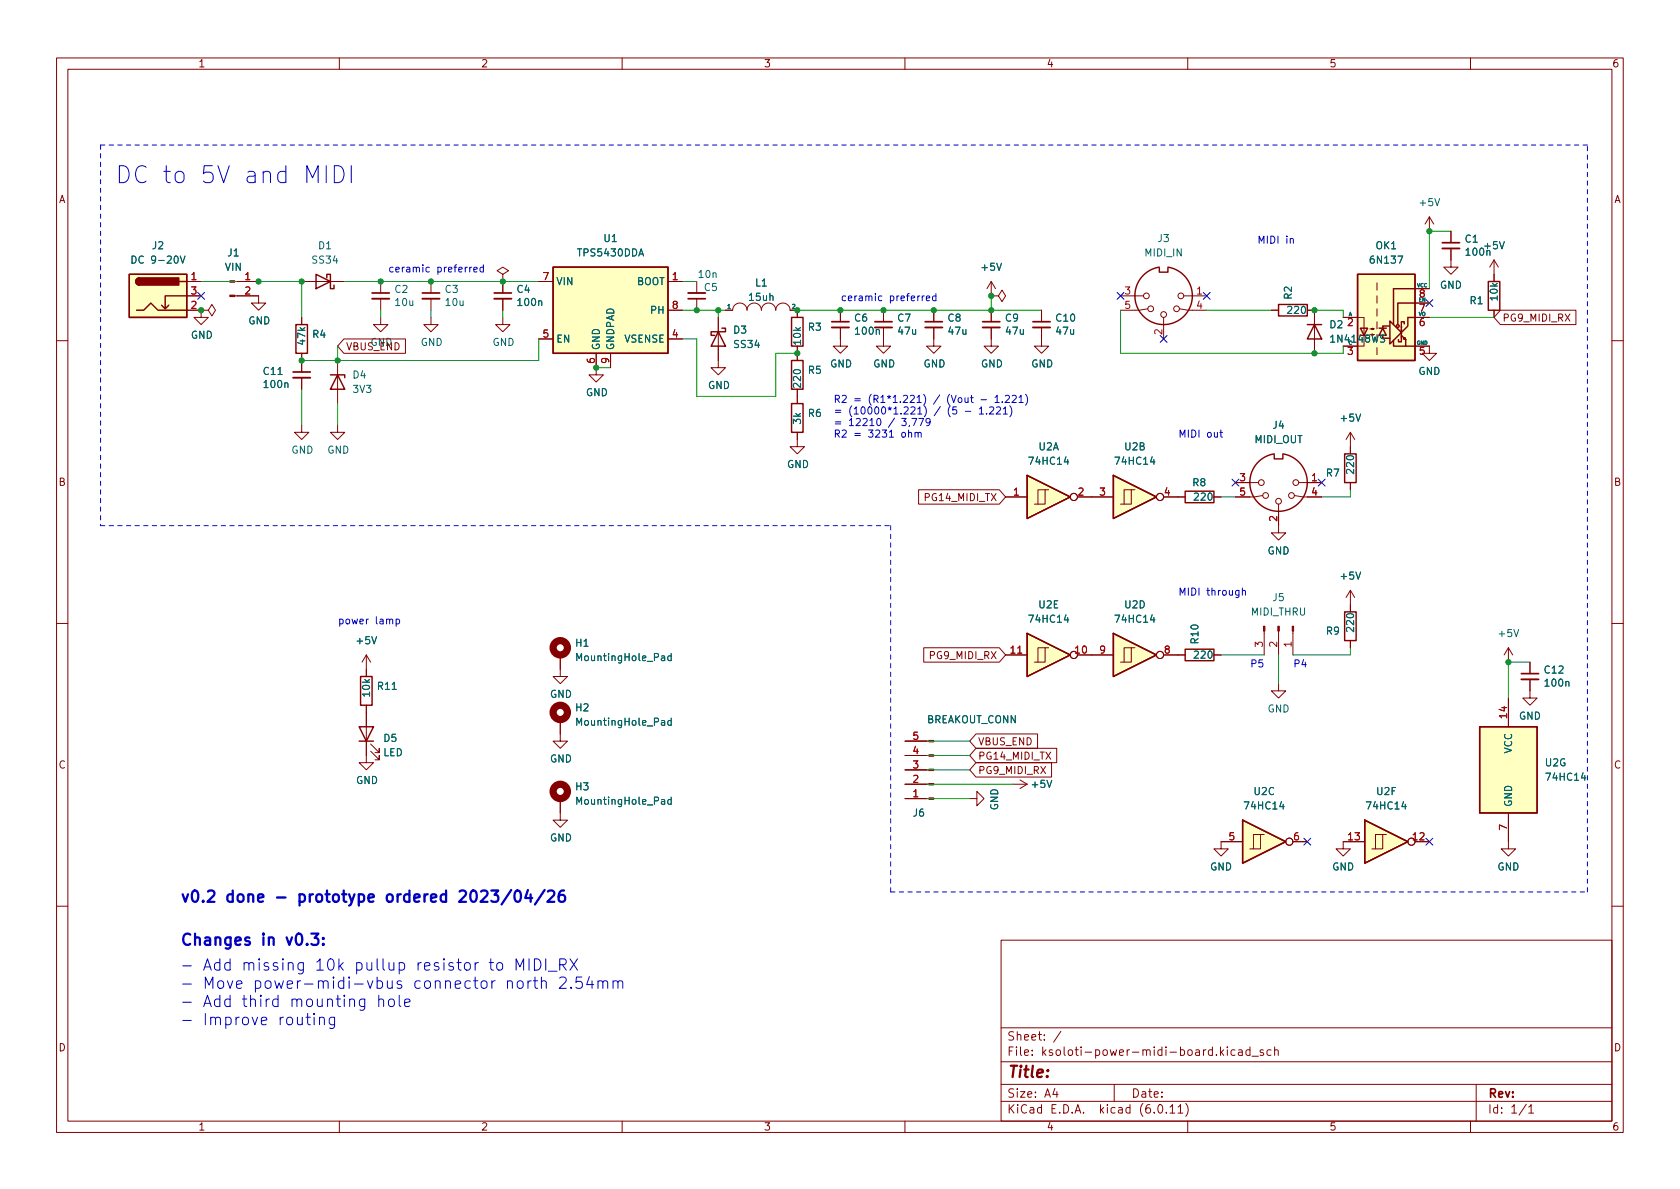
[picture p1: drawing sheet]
<svg xmlns="http://www.w3.org/2000/svg" width="297mm" height="210mm" viewBox="0 0 297 210" stroke-linecap="round" stroke-linejoin="round" font-family="sans-serif">
<g fill="none" stroke="#840000" stroke-width=".18">
<path d="M10 10.2h277v190.1h-277zM12 12.2h273v186.1h-273zM60 10.2v2M110 10.2v2M160 10.2v2M210 10.2v2M260 10.2v2M252.7 38.3l-.7 1.3M252.7 38.3v2.6M252.7 38.3l.8 1.3M33 49.8h2.6M33 54.9h2.6"/>
<path d="M33 52.3h2.6M35.6 54.9v1.2h1.2l-1.2 1.3-1.3-1.3h1.3M35.6 54.9h1.2l.7-1.1 .6 1.1-.6 1-.7-1M35.6 54.9h.1M41.5 52.3h4.2v1.3h1.3l-1.3 1.3-1.3-1.3h1.3M41.5 49.8h4.2M53.3 49.8h7.7M53.3 56.1v1.3M60.8 59.9h10.9v2.6h-10.9l-1.1-1.3zM67.3 56.1v1.3h1.3l-1.3 1.3-1.3-1.3h1.3M67.3 49.8v2M67.3 52.8v2.1"/>
<path d="M76.2 56.1v1.3h1.3l-1.3 1.3-1.3-1.3h1.3M76.2 49.8v2M76.2 52.8v2.1M88.9 48.5l1-.6-1-.7-1 .7 1 .6v1.3M88.9 49.8h.1M88.9 56.1v1.3h1.3l-1.3 1.3-1.3-1.3h1.3M88.9 49.8v2M88.9 52.8v2.1M95.2 49.8h2.6M95.2 59.9h2.6M118.1 49.8h2.5M118.1 59.9h2.5"/>
<path d="M118.1 54.9h2.5M123.2 49.8v2M123.2 52.8v2.1M127 56.1v8.9h1.3l-1.3 1.3-1.3-1.3h1.3M128.3 54.9h1.2a1.27 1.27 0 0 1 1.3-1.3 1.27 1.27 0 0 1 1.3 1.3 1.27 1.27 0 0 1 1.2-1.3 1.27 1.27 0 0 1 1.3 1.3 1.27 1.27 0 0 1 1.3-1.3 1.27 1.27 0 0 1 1.3 1.3 1.27 1.27 0 0 1 1.2-1.3 1.27 1.27 0 0 1 1.3 1.3h1.3v1.2M148.6 57.9v3.3h1.3l-1.3 1.3-1.3-1.3h1.3M148.6 54.9v2M156.2 57.9v3.3h1.3l-1.3 1.3-1.3-1.3h1.3M156.2 54.9v2M165.1 57.9v3.3h1.3l-1.3 1.3-1.3-1.3h1.3M165.1 54.9v2M175.3 57.9v3.3h1.2l-1.2 1.3-1.3-1.3h1.3"/>
<path d="M175.3 52.3h1.2l.7-1 .6 1-.6 1-.7-1M175.3 52.3h.1M175.3 49.8v2.5M175.3 54.9v2M175.3 49.8l-.8 1.2M175.3 49.8l.7 1.2M184.1 57.9v3.3h1.3l-1.3 1.3-1.2-1.3h1.2M184.1 54.9v2M198.1 52.3h4.1M202.9 54.6l-1.5 .3h-3.3M205.7 56.1v3.8M208.5 54.6l1.6 .3h3.3"/>
<path d="M209.3 52.3h4.1M224.8 54.9h1.3M231.1 54.9h1.3v7.6M237.5 56.1h3.7v5.1h-1.2M242.2 58.2h.8l-.4 .1v-.3l.4 .2M243.5 50v1.3M243.5 52.3v1.3M243.5 54.6v1.3M243.5 56.9v1.3M250.2 56.1h2.5M250.2 53.6h2.5M250.2 51h2.5"/>
<path d="M256.5 43.9v3.3h1.3l-1.3 1.3-1.2-1.3h1.2M256.5 40.9v2M264.2 46v3.8M264.2 54.9v1.2M264.2 46l-.8 1.2M264.2 46l.7 1.2M265.3 54.9h13.3v2.5h-13.3l-1.1-1.3zM10 60.2h2M53.3 75.2v1.2h1.3l-1.3 1.3-1.2-1.3h1.2M53.3 62.5v3.3M53.3 66.8v2M59.7 75.2v1.2h1.3l-1.3 1.3-1.3-1.3h1.3"/>
<path d="M59.7 63.7v7.7M61.3 60.6l.4 1.3 .5-1.3M62.6 61.2l.5-.1 .2-.1-.1-.3-.6-.1v1.3h.5l.2-.1v-.3l-.3-.3M63.9 60.6v1l.2 .3 .4-.1 .1-.2v-1M69.8 60.6a.64 .64 0 0 1 .8 .6 .64 .64 0 0 1-.8 .7zM105.4 62.5v3.8h1.3l-1.3 1.3-1.3-1.3h1.3M107.9 62.5v2.5M141 76.4v2.6h1.2l-1.2 1.3-1.3-1.3h1.3M141 61.2v2.5M141 68.8v2.6M238.8 76.4v3.9M238.8 76.4l-.8 1.3"/>
<path d="M238.8 76.4l.7 1.3M243.5 61.5v1.2M250.2 61.2h2.5v1.3h1.3l-1.3 1.2-1.2-1.2h1.2M285 60.2h2M162.4 86.6h14.3l1.1 1.3-1.1 1.2h-14.3zM177.8 87.9h3.8M184.8 86.6h-1.3v2.5M185.4 86.6h-.6v2.5h-1.9M190.5 87.9h6.3M200 86.6h-1.2v2.5M200.7 86.6h-.7v2.5h-1.9M205.7 87.9h3.8"/>
<path d="M214.6 87.9h1.3M218.4 85.3h4.1M223.3 87.6l-1.6 .3h-3.3M226.1 89.1v5.1h1.2l-1.2 1.3-1.3-1.3h1.3M228.9 87.6l1.5 .3h3.3M229.6 85.3h4.1M238.8 85.3v1.3M10 110.2h2M64.8 115.8v3.8M64.8 115.8l-.8 1.3M64.8 115.8l.7 1.3M99.1 115.8v3.8h1.2l-1.2 1.3-1.3-1.3h1.3"/>
<path d="M163.3 114.5h13.4l1.1 1.3-1.1 1.3h-13.4zM177.8 115.8h3.8M184.8 114.5h-1.3v2.6M185.4 114.5h-.6v2.6h-1.9M190.5 115.8h6.3M200 114.5h-1.2v2.6M200.7 114.5h-.7v2.6h-1.9M205.7 115.8h3.8M214.6 115.8h1.3M223.5 111.6v4.2M226.1 111.6v4.2M228.6 111.6v4.2"/>
<path d="M238.8 104.4v3.8M238.8 113.3v1.2M238.8 104.4l-.8 1.3M238.8 104.4l.7 1.3M266.7 114.5l-.8 1.3M266.7 114.5v2.6M266.7 114.5l.8 1.3M270.5 117.1v2M285 110.2h2M64.8 124.7v10.2h1.2l-1.2 1.2-1.3-1.2h1.3M65.5 132.8l1.6 1.6v-.8v.8h-.8M65.5 131.6l1.6 1.5v-.8v.8h-.8"/>
<path d="M99.1 127.2v3.9h1.2l-1.2 1.2-1.3-1.2h1.3M160 131.1h4.2M160 133.6h4.2M160 136.1h4.2M160 138.7h4.2M172.6 132.3h14.2v2.6h-14.2l-1.2-1.3zM172.6 129.8h10.8v2.5h-10.8l-1.2-1.2zM172.6 134.9h13.3v2.5h-13.3l-1.2-1.3zM179.1 138.7h2.5M180.3 137.9l1.3 .8M181.6 138.7l-1.3 .7M226.1 120.9v1.3h1.2l-1.2 1.2-1.3-1.2h1.3"/>
<path d="M266.7 123.4v5.1M270.5 120.1v3.3h1.3l-1.3 1.3-1.3-1.3h1.3M99.1 141.2v3.8h1.2l-1.2 1.3-1.3-1.3h1.3M160 141.2h4.2M171.4 141.2h1.3v1.3l1.3-1.3-1.3-1.3v1.3M219.7 148.8h-3.8v1.3h1.3l-1.3 1.3-1.3-1.3h1.3M222.9 147.6h-1.3v2.5M223.5 147.6h-.6v2.5h-1.9M228.6 148.8h2.5M241.3 148.8h-3.8v1.3h1.3l-1.3 1.3-1.3-1.3h1.3M244.5 147.6h-1.3v2.5M245.1 147.6h-.6v2.5h-1.9"/>
<path d="M250.2 148.8h2.5M266.7 143.8v6.3h1.3l-1.3 1.3-1.3-1.3h1.3M10 160.2h2M177 166.3h108v32h-108zM285 160.2h2M60 198.3v2M110 198.3v2M160 198.3v2M177 194.8h108M177 191.8h108M177 187.8h108M177 181.8h108"/>
<path d="M182.5 186.5v.1M182.5 185.7v.1M184.6 183.8v.1M184.6 183v.1M187.6 182.4l-1.3 1.9M197 191.8v3M209.6 195.1a1.72 1.72 0 0 1 0 2.3M210 198.3v2M218.4 185.7l-.5-.1-.3 .3v.4l.2 .3h.6M219 185.7h.6v.9M219.6 186l-.5 .1a.29 .29 0 0 0-.2 .2 .29 .29 0 0 0 .2 .3h.5M221 185.7l-.4-.1-.3 .3v.4l.1 .3h.6"/>
<path d="M221 185.1v1.5M221.4 186.8h1.1M223.4 185.7l-.4-.1-.2 .2 .1 .3 .5 .1v.4h-.6M224.7 185.7l-.4-.1-.3 .3v.4l.1 .3h.6M225.4 185.8l.2-.2 .3 .1 .1 .9M225.4 185.1v1.5M260 198.3v2M261 191.8v6.5M270.3 195.8l.4-.5v1.5M270.3 196.8h.9"/>
<circle cx="202.7" cy="52.3" r=".51"/>
<circle cx="203.5" cy="54.6" r=".51"/>
<circle cx="205.7" cy="55.6" r=".51"/>
<circle cx="208" cy="54.6" r=".51"/>
<circle cx="208.8" cy="52.3" r=".51"/>
<circle cx="189.9" cy="87.9" r=".63"/>
<circle cx="205.1" cy="87.9" r=".63"/>
<circle cx="223" cy="85.3" r=".51"/>
<circle cx="223.8" cy="87.6" r=".51"/>
<circle cx="226.1" cy="88.6" r=".51"/>
<circle cx="228.3" cy="87.6" r=".51"/>
<circle cx="229.1" cy="85.3" r=".51"/>
<circle cx="189.9" cy="115.8" r=".63"/>
<circle cx="205.1" cy="115.8" r=".63"/>
<circle cx="228" cy="148.8" r=".63"/>
<circle cx="249.6" cy="148.8" r=".63"/>
</g>
<g fill="#ffffc2" stroke="#ffffc2" stroke-width=".18">
<path d="M240 48.5h10.2v15.2h-10.2z"/>
<path d="M97.8 47.2h20.3v15.3h-20.3z"/>
<path d="M181.6 84.1l7.6 3.8-7.6 3.8z"/>
<path d="M196.8 84.1l7.7 3.8-7.7 3.8z"/>
<path d="M196.8 112l7.7 3.8-7.7 3.8z"/>
<path d="M181.6 112l7.6 3.8-7.6 3.8z"/>
<path d="M261.6 128.5h10.2v15.3h-10.2z"/>
<path d="M219.7 145l7.6 3.8-7.6 3.8z"/>
<path d="M241.3 145l7.6 3.8-7.6 3.8z"/>
<path d="M22.9 48.5h10.1v7.6h-10.1z"/>
</g>
<g fill="none" stroke="#840000" stroke-width=".25">
<path d="M22.9 48.5h10.1v7.6h-10.1zM24.1 54.9h1.3l1.3-1.3 1.2 1.3h5.1M24.6 49.1a.64 .64 0 0 0-.6 .7 .64 .64 0 0 0 .6 .6M29.8 54l-.6 .6M31.7 49.8h1.3M33 52.3h-3.8v2.3l-.6-.6M52.3 57.4h2.1v5.1h-2.1zM55.9 48.5l2.5 1.3-2.5 1.2zM57.8 49.1v-.6h.6v2.5h.7v-.6M97.8 47.2h20.3v15.3h-20.3zM127 58.7l1.3 2.5h-2.6zM127.6 58h.7v.7h-2.6v.6h.7"/>
<path d="M140 56.1h2v5.1h-2zM205 47.2a5.1 5.1 0 0 0-3.6 7.9 5.1 5.1 0 0 0 8.6 0 5.1 5.1 0 0 0-3.5-7.9M205 47.4v.7h1.5v-.7M226.1 53.8h5v2.1h-5zM231.1 57.4h2.6M232.4 57.4l1.3 2.5h-2.6zM240 48.5h10.2v15.2h-10.2zM240.5 58h1.3l-.6 1.3zM243.8 58h1.3M244.5 59.4v.4h1.2M244.5 58l.6 1.3h-1.3zM245.6 57.7h-1.1v.3"/>
<path d="M245.7 56.8l2.1 2-2.1 2zM247.8 59.4v1h-.5v-.3M247.8 59.3l.7 .8-.1-.4-.2 .2 .3 .2v1.1M247.8 57.8v1.9M248.3 57.3v-.4h-.5v1M250.2 51h-3.8v6.4M250.2 53.6h-3.1v3.8M250.2 56.1h-1.3v1.6l-1 1M263.1 49.8h2.1v5.1h-2.1zM58.4 66.3h2.6v.5M59.7 66.3l1.3 2.5h-2.6zM140 63.7h2v5.1h-2z"/>
<path d="M140 71.4h2v5h-2zM246.4 60.2v1h3.8M181.6 84.1l7.6 3.8-7.6 3.8zM196.8 84.1l7.7 3.8-7.7 3.8zM209.5 86.9h5.1v2h-5.1zM225.3 80.3a5.1 5.1 0 0 0-3.5 7.8 5.1 5.1 0 0 0 8.6 0 5.1 5.1 0 0 0-3.6-7.8M225.3 80.4v.7h1.5v-.7M237.7 80.3h2.1v5h-2.1zM63.8 119.6h2v5.1h-2zM181.6 112l7.6 3.8-7.6 3.8zM196.8 112l7.7 3.8-7.7 3.8zM209.5 114.8h5.1v2h-5.1z"/>
<path d="M237.7 108.2h2.1v5.1h-2.1zM63.5 128.5h2.5l-1.2 2.6zM63.5 131.1h2.5M261.6 128.5h10.2v15.3h-10.2zM219.7 145l7.6 3.8-7.6 3.8zM241.3 145l7.6 3.8-7.6 3.8z"/>
<circle cx="247.1" cy="57.7" r=".25"/>
</g>
<path d="M238.4 56.4l.5-.1 .2 .4-.8 .9h.8M251 53.8h.9l-.6 1.3M251.3 51.8l-.2-.3 .1-.1 .1-.2 .4 .1 .1 .2v.2l-.6 .1-.1 .2 .1 .4 .1 .1h.4l.1-.2v-.4l-.2-.1M251.7 56.3l-.4 .1a.85 .85 0 0 0 0 1.2l.5-.1v-.5l-.2-.2-.4 .1-.1 .1M238.3 61.4h.8l-.4 .5 .4 .1v.6l-.2 .1-.6-.1M251.8 61.4h-.6l-.1 .6 .2-.1h.4l.1 .2v.5l-.2 .1-.5-.1M179.9 115.5h.8" fill="none" stroke="#a90000" stroke-width=".18"/>
<g fill="none" stroke="#006464" stroke-width=".18">
<path d="M253.7 35.1l.4 1.3 .4-1.3M31.9 45.3l.4 1.2 .4-1.2M95.2 53.3l.2-.1h.3l.1 .8M112.9 45.3l.5-1.3 .4 1.3M113.1 44.9h.6M136.1 52.4l.2-.1h.3l.1 .8M154.9 58.4l.2-.1h.3l.1 .8M176.2 46.5l.5 1.3 .4-1.3M244.8 59.3l-.5-.1-.2 .3 .1 .3 .6 .2v.4l-.2 .1h-.5M247.2 45.3h.8l-.5 1.2M262.9 44.4l.2-.1 .3 .1v.7M265.1 42.7l.5 1.3 .4-1.3"/>
<path d="M49.2 66.2h.7M50.4 67.8l.1-.1 .3 .1 .1 .7M239.7 73.2l.5 1.3 .4-1.3M188.5 80.8l-.3 .9h.8M188.8 81.3v.8M203.7 80.8l-.3 .9h.8M204 81.3v.8M65.7 112.6l.5 1.3 .4-1.3M117 116h.5v.8M117.5 116.3h-.4l-.2 .2 .2 .3h.4M118.7 116h-.4l-.2 .2 .1 .6h.5M118.7 115.6v1.2"/>
<path d="M188.5 108.7l-.3 .9h.8M188.8 109.2v.8M203.7 108.7l-.3 .9h.8M204 109.2v.8M239.7 101.2l.5 1.2 .4-1.2M267.7 111.3l.4 1.3 .4-1.3M69.3 121.9h.8M117 127.5h.5v.8M117.5 127.7l-.4 .1-.2 .2 .2 .3 .4-.1M118.7 127.5l-.4-.1-.2 .3 .1 .5h.5M118.7 127v1.3M185.1 138l.4 1.3 .5-1.3"/>
<path d="M276.9 120.6l.1-.1 .3 .1 .1 .7M279.9 136.7l-.3 .9h.8M280.2 137.1v.9M117 141.4h.5v.8M117.5 141.7h-.4l-.2 .2 .2 .3h.4M118.7 141.4h-.4l-.2 .2 .1 .6h.5M118.7 141v1.2M226.6 141.7l-.3 .9h.8M226.9 142.2v.9M248.2 141.7l-.3 .9h.7M248.5 142.2v.9"/>
</g>
<path d="M65.8 52.8h3M74.7 52.8h3M87.4 52.8h3M121.7 51.8h3M147.1 57.9h3M154.7 57.9h3M163.6 57.9h3M173.7 57.9h3.1M182.6 57.9h3.1M255 43.9h3.1M51.8 66.8h3.1M269 120.1h3" fill="none" stroke="#840000" stroke-width=".33"/>
<path d="M65.8 51.8h3M74.7 51.8h3M87.4 51.8h3M121.7 52.8h3M147.1 56.9h3M154.7 56.9h3M163.6 56.9h3M173.7 56.9h3.1M182.6 56.9h3.1M255 42.9h3.1M51.8 65.8h3.1M269 119.1h3" fill="none" stroke="#840000" stroke-width=".3"/>
<g fill="#840000" stroke="#840000" stroke-width=".18">
<path d="M164.2 130.9h.9v.3h-.9z"/>
<path d="M164.2 133.5h.9v.2h-.9z"/>
<path d="M164.2 136h.9v.3h-.9z"/>
<path d="M164.2 138.6h.9v.2h-.9z"/>
<path d="M164.2 141.1h.9v.2h-.9z"/>
<path d="M40.6 52.2h.9v.2h-.9z"/>
<path d="M40.6 49.7h.9v.2h-.9z"/>
<path d="M223.4 110.7h.2v.9h-.2z"/>
<path d="M225.9 110.7h.3v.9h-.3z"/>
<path d="M228.5 110.7h.2v.9h-.2z"/>
</g>
<g fill="#840000" stroke="#840000" stroke-width=".25">
<path d="M24.2 49.3l.4-.2v1.3a.64 .64 0 0 1-.5-.4 .64 .64 0 0 1 .1-.7z"/>
<path d="M24.6 49.1h7v1.3h-7z"/>
</g>
<g fill="none" stroke="#840000" stroke-width="1.3">
<circle cx="99.1" cy="114.5" r="1.27"/>
<circle cx="99.1" cy="126" r="1.27"/>
<circle cx="99.1" cy="139.9" r="1.27"/>
</g>
<g fill="none" stroke="#0000c2" stroke-width=".18">
<path d="M75.9 47.3h-.3l-.3 .2 .1 .5h.5M85.5 47.3h-.4l-.2 .2 .1 .5h.5M85.5 46.8v1.3M155.9 52.4l-.3-.1-.3 .3 .1 .5h.5M165.5 52.4l-.4-.1-.2 .3 .1 .5h.5M165.5 51.9v1.3M155.2 74.1l.1-.1a.68 .68 0 0 1 .5 .6 .68 .68 0 0 1-.5 .7 .84 .84 0 0 1-.1-1.2zM157.3 77.3h.7M161.1 72.1l.4-.2 .3 .4-.8 .9h.8M162.2 71.2h.7M162.3 72.3l.3-.4v1.3M162.3 73.2h.7"/>
<path d="M163.3 69.7a1.46 1.46 0 0 1 0 2M163.4 71.8a1.46 1.46 0 0 1 0 1.9M173.2 72.3l.3-.4v1.3M173.2 73.2h.7M175.9 70.3l.4-.4v1.3M175.9 71.2h.8M65.1 109.5l-.3 .2M219.7 104.5l.1-.1 .3 .1 .1 .7M32.3 170.8h1.5M32.3 174h1.5M32.3 177.2h1.5M49.2 176.8l-.6-.1-.4 .3v.6l.2 .3 .2 .1 .6-.1"/>
<path d="M49.2 176v2M53.6 170.2v1.6a.54 .54 0 0 1-.8 .3M53.6 170.3l-.5-.1-.4 .4v.6l.2 .3 .2 .1 .5-.1M59.2 179.9v1.6a.54 .54 0 0 1-.9 .3M59.2 180l-.6-.1-.4 .4v.5l.2 .3 .2 .1 .6-.1M64.5 176.7v1.6a.54 .54 0 0 1-.9 .3M64.5 176.8l-.6-.1-.4 .3v.6l.2 .3 .2 .1 .6-.1M66.7 173.5l.6-.1 .3 .4v.6l-.2 .3-.1 .1-.6-.1M66.7 172.8v2M68.5 173.4l.1 1.3a.54 .54 0 0 0 .7-.1M69.3 173.4v1.4M70.6 170.3l.6-.1 .3 .4v.6l-.1 .3-.2 .1-.6-.1"/>
<path d="M71 173.5l-.5-.1-.3 .3 .1 .3 .7 .2 .1 .2-.1 .3-.2 .1-.6-.1M84.6 170.2a.51 .51 0 0 0-.6 .4M87 173.4v1.4M87.5 173.4a.51 .51 0 0 0-.5 .4M32.3 180.5h1.5M46.2 180.5l1-.1-.1-.4-.6-.1-.3 .3 .1 .9 .2 .1 .6-.1"/>
</g>
<path d="M68.5 158.3a.54 .54 0 0 1 .5-.2 .54 .54 0 0 1 .4 .4v.6a.54 .54 0 0 1-.5 .4 .54 .54 0 0 1-.5-.4zM81.2 157.7l.3-.2h.5a.54 .54 0 0 1 .3 .8l-1.1 1.2h1.2M96.9 157.7l.3-.2h.4a.54 .54 0 0 1 .3 .8l-1.1 1.2h1.2M99.7 157.5a.79 .79 0 0 0-.9 .8v.8l.2 .3 .5 .1 .3-.2 .1-.7-.2-.3-.5-.1-.4 .4" fill="none" stroke="#0000c2" stroke-width=".4"/>
<path d="M17.8 25.6h262.9M17.8 25.6v67.4M17.8 93h139.7M157.5 93v64.7M157.5 157.7h123.2M280.7 157.7v-132.1" fill="none" stroke="#0000c2" stroke-width=".18" stroke-dasharray=".8 .8"/>
<g fill="none" stroke="#009600" stroke-width=".18">
<path d="M35.6 49.8h17.7v6.3M61 49.8h34.2M67.3 54.9v1.2M76.2 54.9v1.2M88.9 54.9v1.2M95.2 59.9v3.8h-41.9M120.6 49.8h2.6M120.6 59.9h2.6v10.2h14v-7.6h3.8M120.6 54.9h7.7M127 54.9v1.2M141 54.9h43.1M175.3 52.3v2.6"/>
<path d="M198.1 54.9v7.6h39.4v-1.3M213.4 54.9h11.4M232.4 54.9h5.1v1.2M252.7 56.1h11.5M256.5 40.9h-3.8v10.1M53.3 68.8v6.4M59.7 61.2v2.5M59.7 71.4v3.8M105.4 65h2.5M215.9 87.9h2.5M238.8 86.6v1.3h-5.1M215.9 115.8h7.6"/>
<path d="M226.1 115.8v5.1M238.8 114.5v1.3h-10.2M270.5 117.1h-3.8v6.3M160 131.1h11.4M160 136.1h11.4M160 138.7h19.1M160 133.6h11.4M160 141.2h11.4"/>
</g>
<g fill="none" stroke="#000084" stroke-width=".18">
<path d="M35 51.7l1.2 1.2M36.2 51.7l-1.2 1.2M197.5 51.7l1.2 1.2M198.7 51.7l-1.2 1.2M205.1 59.3l1.2 1.2M206.3 59.3l-1.2 1.2M212.8 51.7l1.2 1.2M214 51.7l-1.2 1.2M252.1 53l1.2 1.2M253.3 53l-1.2 1.2M217.8 84.7l1.2 1.2M219 84.7l-1.2 1.2"/>
<path d="M233.1 84.7l1.2 1.2M234.3 84.7l-1.2 1.2M230.5 148.2l1.2 1.2M231.7 148.2l-1.2 1.2M252.1 148.2l1.2 1.2M253.3 148.2l-1.2 1.2"/>
</g>
<g fill="#009600" stroke="#009600" stroke-width=".18">
<circle cx="156.2" cy="54.9" r=".46"/>
<circle cx="165.1" cy="54.9" r=".46"/>
<circle cx="232.4" cy="62.5" r=".46"/>
<circle cx="232.4" cy="54.9" r=".46"/>
<circle cx="252.7" cy="40.9" r=".46"/>
<circle cx="266.7" cy="117.1" r=".46"/>
<circle cx="35.6" cy="54.9" r=".46"/>
<circle cx="53.3" cy="49.8" r=".46"/>
<circle cx="45.7" cy="49.8" r=".46"/>
<circle cx="53.3" cy="63.7" r=".46"/>
<circle cx="59.7" cy="63.7" r=".46"/>
<circle cx="175.3" cy="52.3" r=".46"/>
<circle cx="175.3" cy="54.9" r=".46"/>
<circle cx="127" cy="54.9" r=".46"/>
<circle cx="141" cy="54.9" r=".46"/>
<circle cx="141" cy="62.5" r=".46"/>
<circle cx="148.6" cy="54.9" r=".46"/>
<circle cx="88.9" cy="49.8" r=".46"/>
<circle cx="67.3" cy="49.8" r=".46"/>
<circle cx="76.2" cy="49.8" r=".46"/>
<circle cx="123.2" cy="54.9" r=".46"/>
<circle cx="105.4" cy="65" r=".46"/>
</g>
<g font-size="4.2" fill="#0000c2">
<text x="20.3" y="32.4">DC to</text>
<text x="35.6" y="32.4">5V and</text>
<text x="54.1" y="32.4">MIDI</text>
</g>
<g font-size="2.8" fill="#0000c2">
<text x="31.7" y="159.6">v0.2</text>
<text x="40" y="159.6">done</text>
<text x="49" y="159.6">-</text>
<text x="53.4" y="159.6">prototype</text>
<text x="69.3" y="159.6">ordered</text>
<text x="82.6" y="159.6">2023/04/26</text>
<text x="31.7" y="167.2">Changes</text>
<text x="46.2" y="167.2">in</text>
<text x="50.9" y="167.2">v0.3:</text>
<text x="35.9" y="171.6">Add</text>
<text x="42.9" y="171.6">missing</text>
<text x="56" y="171.6">10k</text>
<text x="63.1" y="171.6">pullup</text>
<text x="74.1" y="171.6">resistor</text>
<text x="87.1" y="171.6">to</text>
<text x="91.8" y="171.6">MIDI_RX</text>
<text x="35.9" y="174.9">Move</text>
<text x="35.9" y="178.1">Add</text>
<text x="42.9" y="178.1">third</text>
<text x="44.9" y="174.9">power-midi-vbus</text>
<text x="51.5" y="178.1">mounting</text>
<text x="67" y="178.1">hole</text>
<text x="73.4" y="174.9">connector</text>
<text x="89.8" y="174.9">north</text>
<text x="99.3" y="174.9">2.54mm</text>
<text x="35.9" y="181.3">Improve</text>
<text x="49.3" y="181.3">routing</text>
</g>
<text font-size="2.8" fill="#840000" x="178" y="191.2">Title:</text>
<g font-size="2.1" fill="#840000">
<text x="178" y="184.5">Sheet:</text>
<text x="178" y="187.2">File:</text>
<text x="184.4" y="187.2">ksoloti-power-midi-board.kicad_sch</text>
<text x="178" y="197.4">KiCad</text>
<text x="178" y="194.6">Size:</text>
<text x="184.7" y="194.6">A4</text>
<text x="185.7" y="197.4">E.D.A.</text>
<text x="194.6" y="197.4">kicad</text>
<text x="200" y="194.6">Date:</text>
<text x="201.8" y="197.4">(6.0.11)</text>
<text x="263" y="194.6">Rev:</text>
<text x="263" y="197.4">Id:</text>
<text x="267.1" y="197.4">1/1</text>
</g>
<g font-size="1.8" fill="#840000">
<text x="35" y="12.3">1</text>
<text x="85" y="12.3">2</text>
<text x="135" y="12.3">3</text>
<text x="185" y="12.3">4</text>
<text x="235" y="12.3">5</text>
<text x="285" y="12.3">6</text>
<text x="10.4" y="36.3">A</text>
<text x="285.4" y="36.3">A</text>
<text x="265.6" y="57.2">PG9_MIDI_RX</text>
<text x="65.4" y="61.5">GND</text>
<text x="235" y="61">1N4148WS</text>
<text x="10.3" y="86.3">B</text>
<text x="163.2" y="89">PG14_MIDI_TX</text>
<text x="285.3" y="86.3">B</text>
<text x="164.1" y="116.9">PG9_MIDI_RX</text>
<text x="10.3" y="136.3">C</text>
<text x="172.9" y="134.7">PG14_MIDI_TX</text>
<text x="172.9" y="132.2">VBUS_END</text>
<text x="172.9" y="137.3">PG9_MIDI_RX</text>
<text x="285.3" y="136.3">C</text>
<text x="10.3" y="186.3">D</text>
<text x="285.3" y="186.3">D</text>
<text x="35" y="200.3">1</text>
<text x="85" y="200.3">2</text>
<text x="135" y="200.3">3</text>
<text x="185" y="200.3">4</text>
<text x="235" y="200.3">5</text>
<text x="285" y="200.3">6</text>
</g>
<g font-size="1.8" fill="#006464">
<text x="250.7" y="36.8">+5V</text>
<text x="23" y="47">DC 9-20V</text>
<text x="26.8" y="44.5">J2</text>
<text x="40.1" y="45.7">J1</text>
<text x="55" y="47">SS34</text>
<text x="56.2" y="44.5">D1</text>
<text x="101.9" y="45.7">TPS5430DDA</text>
<text x="106.6" y="43.2">U1</text>
<text x="202.2" y="45.7">MIDI_IN</text>
<text x="204.6" y="43.2">J3</text>
<text x="241.9" y="47">6N137</text>
<text x="243.1" y="44.5">OK1</text>
<text x="258.9" y="43.3">C1</text>
<text x="258.9" y="45.6">100n</text>
<text x="262.1" y="44.5">+5V</text>
<text x="39.7" y="48.3">VIN</text>
<text x="69.7" y="52.2">C2</text>
<text x="78.5" y="52.2">C3</text>
<text x="91.2" y="52.2">C4</text>
<text x="98.3" y="50.8">VIN</text>
<text x="112.6" y="50.8">BOOT</text>
<text x="123.3" y="49.5">10n</text>
<text x="124.4" y="51.8">C5</text>
<text x="132.2" y="53.6">15uh</text>
<text x="133.4" y="51">L1</text>
<text x="173.2" y="48.3">+5V</text>
<text x="228.8" y="53.1" transform="rotate(-90 228.8 53.1)">R2</text>
<text x="254.5" y="51.4">GND</text>
<text x="265.2" y="53.4" transform="rotate(-90 265.2 53.4)">10k</text>
<text x="43.8" y="57.7">GND</text>
<text x="69.7" y="54.5">10u</text>
<text x="78.5" y="54.5">10u</text>
<text x="91.2" y="54.5">100n</text>
<text x="114.8" y="55.9">PH</text>
<text x="129.5" y="59.4">D3</text>
<text x="142.8" y="58.9">R3</text>
<text x="150.9" y="57.3">C6</text>
<text x="150.9" y="59.6">100n</text>
<text x="158.6" y="57.3">C7</text>
<text x="158.6" y="59.6">47u</text>
<text x="167.4" y="57.3">C8</text>
<text x="167.4" y="59.6">47u</text>
<text x="177.6" y="57.3">C9</text>
<text x="177.6" y="59.6">47u</text>
<text x="186.5" y="57.3">C10</text>
<text x="186.5" y="59.6">47u</text>
<text x="227.4" y="55.9">220</text>
<text x="235" y="58.4">D2</text>
<text x="259.7" y="54.2">R1</text>
<text x="33.7" y="60.3">GND</text>
<text x="54.4" y="61.2" transform="rotate(-90 54.4 61.2)">47k</text>
<text x="55.1" y="60.1">R4</text>
<text x="74.3" y="61.5">GND</text>
<text x="87" y="61.5">GND</text>
<text x="98.3" y="61">EN</text>
<text x="106.4" y="62" transform="rotate(-90 106.4 62)">GND</text>
<text x="109" y="62" transform="rotate(-90 109 62)">GNDPAD</text>
<text x="110.3" y="61">VSENSE</text>
<text x="129.5" y="61.9">SS34</text>
<text x="142" y="61.2" transform="rotate(-90 142 61.2)">10k</text>
<text x="146.7" y="65.4">GND</text>
<text x="154.3" y="65.4">GND</text>
<text x="163.2" y="65.4">GND</text>
<text x="173.4" y="65.4">GND</text>
<text x="182.3" y="65.4">GND</text>
<text x="46.4" y="66.7">C11</text>
<text x="46.4" y="69">100n</text>
<text x="62.2" y="67.3">D4</text>
<text x="62.2" y="69.9">3V3</text>
<text x="103.5" y="70.4">GND</text>
<text x="125.1" y="69.2">GND</text>
<text x="142" y="68.8" transform="rotate(-90 142 68.8)">220</text>
<text x="142.8" y="66.5">R5</text>
<text x="250.7" y="66.7">GND</text>
<text x="142" y="75.2" transform="rotate(-90 142 75.2)">3k</text>
<text x="142.8" y="74.1">R6</text>
<text x="224.9" y="76.2">J4</text>
<text x="236.7" y="74.9">+5V</text>
<text x="51.5" y="80.6">GND</text>
<text x="57.8" y="80.6">GND</text>
<text x="139.1" y="83.1">GND</text>
<text x="181.6" y="82.6">74HC14</text>
<text x="183.5" y="80">U2A</text>
<text x="196.9" y="82.6">74HC14</text>
<text x="198.7" y="80">U2B</text>
<text x="221.7" y="78.7">MIDI_OUT</text>
<text x="210.7" y="86.4">R8</text>
<text x="210.8" y="88.9">220</text>
<text x="234.3" y="84.7">R7</text>
<text x="239.8" y="84" transform="rotate(-90 239.8 84)">220</text>
<text x="224" y="98.4">GND</text>
<text x="183.5" y="108">U2E</text>
<text x="198.7" y="108">U2D</text>
<text x="224.9" y="106.7">J5</text>
<text x="236.7" y="102.9">+5V</text>
<text x="181.6" y="110.5">74HC14</text>
<text x="196.9" y="110.5">74HC14</text>
<text x="221.1" y="109.2">MIDI_THRU</text>
<text x="234.3" y="112.6">R9</text>
<text x="239.8" y="112" transform="rotate(-90 239.8 112)">220</text>
<text x="264.7" y="113">+5V</text>
<text x="62.8" y="114.3">+5V</text>
<text x="101.6" y="114.7">H1</text>
<text x="101.6" y="117.3">MountingHole_Pad</text>
<text x="210.8" y="116.8">220</text>
<text x="212.3" y="114" transform="rotate(-90 212.3 114)">R10</text>
<text x="272.8" y="119.5">C12</text>
<text x="65.8" y="123.4" transform="rotate(-90 65.8 123.4)">10k</text>
<text x="66.6" y="122.4">R11</text>
<text x="97.2" y="123.8">GND</text>
<text x="272.8" y="121.8">100n</text>
<text x="67.7" y="131.6">D5</text>
<text x="101.6" y="126.2">H2</text>
<text x="101.6" y="128.7">MountingHole_Pad</text>
<text x="163.8" y="128.3">BREAKOUT_CONN</text>
<text x="224" y="126.4">GND</text>
<text x="268.5" y="127.6">GND</text>
<text x="67.7" y="134.1">LED</text>
<text x="97.2" y="135.2">GND</text>
<text x="267.7" y="133.3" transform="rotate(-90 267.7 133.3)">VCC</text>
<text x="273.1" y="135.9">U2G</text>
<text x="62.9" y="139">GND</text>
<text x="101.6" y="140.1">H3</text>
<text x="101.6" y="142.7">MountingHole_Pad</text>
<text x="176.9" y="143.4" transform="rotate(-90 176.9 143.4)">GND</text>
<text x="182.1" y="139.7">+5V</text>
<text x="219.7" y="143.5">74HC14</text>
<text x="221.5" y="141">U2C</text>
<text x="241.3" y="143.5">74HC14</text>
<text x="243.2" y="141">U2F</text>
<text x="267.7" y="142.7" transform="rotate(-90 267.7 142.7)">GND</text>
<text x="273.1" y="138.4">74HC14</text>
<text x="97.2" y="149.2">GND</text>
<text x="161.3" y="144.8">J6</text>
<text x="213.9" y="154.3">GND</text>
<text x="235.5" y="154.3">GND</text>
<text x="264.7" y="154.3">GND</text>
</g>
<g font-size="1.8" fill="#0000c2">
<text x="222.2" y="43.1">MIDI</text>
<text x="227.3" y="43.1">in</text>
<text x="68.6" y="48.2">ceramic</text>
<text x="77.2" y="48.2">preferred</text>
<text x="148.6" y="53.2">ceramic</text>
<text x="157.2" y="53.2">preferred</text>
<text x="147.3" y="71.2">R2</text>
<text x="150.9" y="71.2">=</text>
<text x="153.6" y="71.2">(R1*1.221)</text>
<text x="165.3" y="71.2">/</text>
<text x="167.8" y="71.2">(Vout</text>
<text x="173.8" y="71.2">-</text>
<text x="176.5" y="71.2">1.221)</text>
<text x="147.3" y="73.3">=</text>
<text x="147.3" y="75.3">=</text>
<text x="147.3" y="77.4">R2</text>
<text x="150" y="73.3">(10000*1.221)</text>
<text x="150" y="75.3">12210</text>
<text x="150.9" y="77.4">=</text>
<text x="153.6" y="77.4">3231</text>
<text x="157.2" y="75.3">/</text>
<text x="159.6" y="77.4">ohm</text>
<text x="159.6" y="75.3">3,779</text>
<text x="165.3" y="73.3">/</text>
<text x="167.7" y="73.3">(5</text>
<text x="170.9" y="73.3">-</text>
<text x="173.6" y="73.3">1.221)</text>
<text x="208.3" y="77.4">MIDI</text>
<text x="213.3" y="77.4">out</text>
<text x="208.3" y="105.3">MIDI</text>
<text x="213.3" y="105.3">through</text>
<text x="59.7" y="110.4">power</text>
<text x="66.3" y="110.4">lamp</text>
<text x="221" y="118">P5</text>
<text x="228.6" y="118">P4</text>
</g>
<g font-size="1.8" fill="#a90000">
<text x="33.6" y="49.5">1</text>
<text x="33.6" y="52.1">3</text>
<text x="43.1" y="49.5">1</text>
<text x="43.1" y="52.1">2</text>
<text x="95.8" y="49.5">7</text>
<text x="118.7" y="49.5">1</text>
<text x="198.7" y="52.1">3</text>
<text x="211.4" y="52.1">1</text>
<text x="33.6" y="54.6">2</text>
<text x="95.8" y="59.7">5</text>
<text x="118.7" y="59.7">4</text>
<text x="118.7" y="54.6">8</text>
<text x="198.7" y="54.6">5</text>
<text x="205.5" y="59.3" transform="rotate(-90 205.5 59.3)">2</text>
<text x="211.4" y="54.6">4</text>
<text x="105.2" y="64.4" transform="rotate(-90 105.2 64.4)">6</text>
<text x="107.7" y="64.4" transform="rotate(-90 107.7 64.4)">9</text>
<text x="179" y="87.6">1</text>
<text x="190.5" y="87.6">2</text>
<text x="194.3" y="87.6">3</text>
<text x="205.7" y="87.6">4</text>
<text x="219" y="85.1">3</text>
<text x="219" y="87.6">5</text>
<text x="231.7" y="85.1">1</text>
<text x="231.7" y="87.6">4</text>
<text x="225.8" y="92.4" transform="rotate(-90 225.8 92.4)">2</text>
<text x="178.4" y="115.6">11</text>
<text x="189.8" y="115.6">10</text>
<text x="194.3" y="115.6">9</text>
<text x="205.7" y="115.6">8</text>
<text x="223.3" y="114.6" transform="rotate(-90 223.3 114.6)">3</text>
<text x="225.8" y="114.6" transform="rotate(-90 225.8 114.6)">2</text>
<text x="228.3" y="114.6" transform="rotate(-90 228.3 114.6)">1</text>
<text x="161.2" y="130.8">5</text>
<text x="266.4" y="127.3" transform="rotate(-90 266.4 127.3)">14</text>
<text x="161.2" y="135.9">3</text>
<text x="161.2" y="133.3">4</text>
<text x="161.2" y="141">1</text>
<text x="161.2" y="138.4">2</text>
<text x="217.1" y="148.6">5</text>
<text x="228.6" y="148.6">6</text>
<text x="238.1" y="148.6">13</text>
<text x="249.5" y="148.6">12</text>
<text x="266.4" y="147" transform="rotate(-90 266.4 147)">7</text>
</g>
<g font-size="1.1" fill="#006464">
<text x="128.5" y="54.6">1</text>
<text x="139.9" y="54.6">2</text>
</g>
<g font-size=".9" fill="#006464">
<text x="250.5" y="50.8">VCC</text>
<text x="250.8" y="53.3">EN</text>
<text x="238.4" y="55.9">A</text>
<text x="250.8" y="55.9">VO</text>
<text x="238.4" y="61">C</text>
<text x="250.4" y="61">GND</text>
</g>
</svg>
